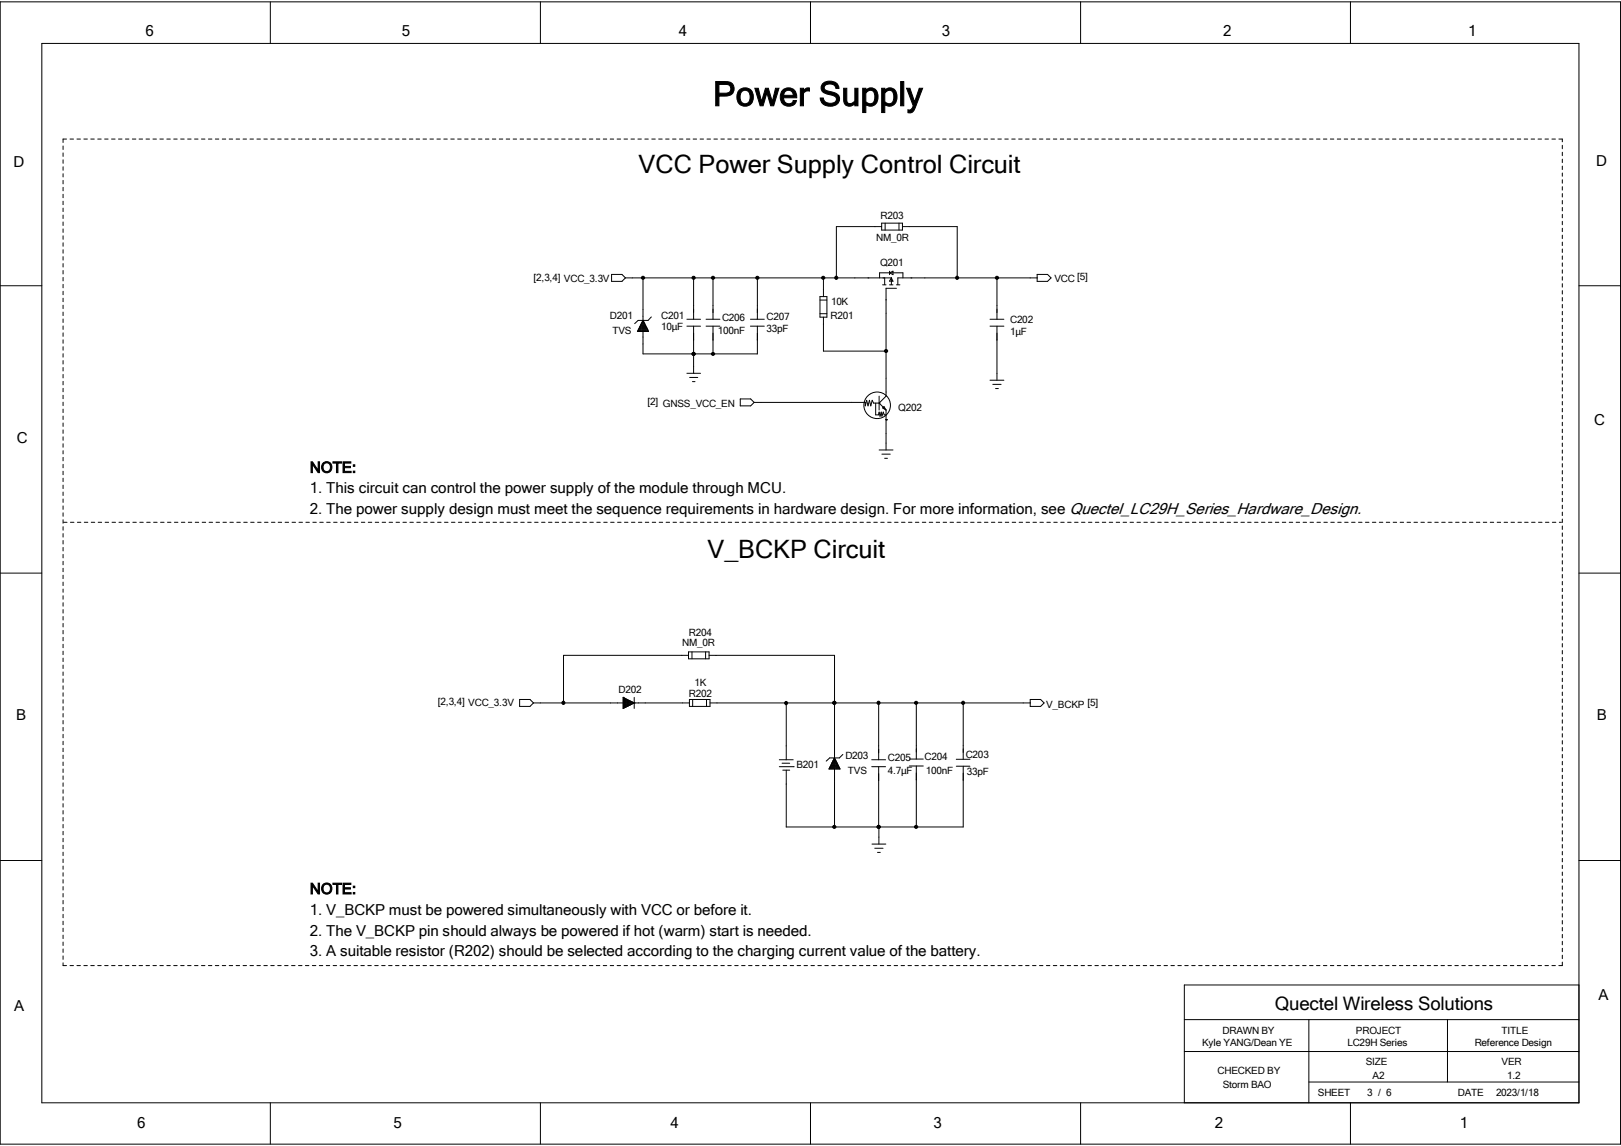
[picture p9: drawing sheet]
<svg xmlns="http://www.w3.org/2000/svg" width="297mm" height="210mm" viewBox="0 0 297 210" stroke-linecap="round" stroke-linejoin="round" font-family="sans-serif">
<g fill="none" stroke="#000" stroke-width=".18">
<path d="M0 .3h296.9v209.4h-296.9zM7.7 8h281.6v194.1h-281.6zM49.5 .3v7.7M99 .3v7.7M148.5 .3v7.7M198 .3v7.7M247.4 .3v7.7M11.6 26.8v.6M11.6 28v.7M11.6 29.3v.6M11.6 30.6v.6M11.6 31.8v.6"/>
<path d="M11.6 33.1v.6M11.6 34.3v.7M11.6 35.6v.6M11.6 36.9v.6M11.6 38.1v.7M11.6 39.4v.6M12.2 25.5h-.6v.6M12.8 25.5h.7M14.1 25.5h.6M15.4 25.5h.6M16.6 25.5h.7M17.9 25.5h.6"/>
<path d="M19.2 25.5h.6M20.4 25.5h.7M21.7 25.5h.7M23 25.5h.6M24.3 25.5h.6M25.5 25.5h.6M26.8 25.5h.6M28 25.5h.7M29.3 25.5h.6M30.6 25.5h.6M31.8 25.5h.7M33.1 25.5h.6"/>
<path d="M34.4 25.5h.6M35.6 25.5h.7M36.9 25.5h.6M38.2 25.5h.6M39.5 25.5h.6M40.7 25.5h.7M42 25.5h.6M43.3 25.5h.6M44.5 25.5h.7M45.8 25.5h.6M47.1 25.5h.6M48.3 25.5h.7"/>
<path d="M49.6 25.5h.6M50.9 25.5h.6M52.2 25.5h.6M53.4 25.5h.7M54.7 25.5h.6M56 25.5h.6M57.2 25.5h.7M58.5 25.5h.6M59.8 25.5h.6M61 25.5h.7M62.3 25.5h.6M63.6 25.5h.6"/>
<path d="M64.9 25.5h.6M66.1 25.5h.7M67.4 25.5h.6M68.7 25.5h.6M69.9 25.5h.7M71.2 25.5h.6M72.5 25.5h.6M73.7 25.5h.7M75 25.5h.6M76.2 25.5h.7M77.5 25.5h.6M78.8 25.5h.6"/>
<path d="M80.1 25.5h.6M81.3 25.5h.7M82.6 25.5h.6M83.9 25.5h.6M85.1 25.5h.7M86.4 25.5h.6M87.7 25.5h.6M88.9 25.5h.7M90.2 25.5h.6M91.5 25.5h.6M92.8 25.5h.6M94 25.5h.7"/>
<path d="M95.3 25.5h.6M96.6 25.5h.6M97.8 25.5h.7M99.1 25.5h.6M100.4 25.5h.6M101.6 25.5h.7M102.9 25.5h.6M104.2 25.5h.6M105.5 25.5h.6M106.7 25.5h.7M108 25.5h.6M109.3 25.5h.6"/>
<path d="M110.5 25.5h.7M111.8 25.5h.6M113.1 25.5h.6M114.3 25.5h.7M115.6 25.5h.6M116.9 25.5h.6M118.2 25.5h.6M119.4 25.5h.7M120.7 25.5h.6M122 25.5h.6M123.2 25.5h.7M124.5 25.5h.6"/>
<path d="M125.8 25.5h.6M127 25.5h.6M128.3 25.5h.6M129.5 25.5h.7M130.8 25.5h.6M132.1 25.5h.6M133.3 25.5h.7M134.6 25.5h.7M135.9 25.5h.6M137.2 25.5h.6M138.4 25.5h.7M139.7 25.5h.6"/>
<path d="M141 25.5h.6M142.2 25.5h.7M143.5 25.5h.6M144.8 25.5h.6M146.1 25.5h.6M147.3 25.5h.7M148.6 25.5h.6M149.9 25.5h.6M151.1 25.5h.7M152.4 25.5h.6M153.7 25.5h.6M154.9 25.5h.7"/>
<path d="M156.2 25.5h.6M157.5 25.5h.6M158.8 25.5h.6M160 25.5h.7M161.3 25.5h.6M162.6 25.5h.6M163.8 25.5h.7M165.1 25.5h.6M166.4 25.5h.6M167.6 25.5h.7M168.9 25.5h.6M170.2 25.5h.6"/>
<path d="M171.5 25.5h.6M172.7 25.5h.7M174 25.5h.6M175.3 25.5h.6M176.5 25.5h.7M177.8 25.5h.6M179 25.5h.7M180.3 25.5h.6M181.6 25.5h.6M182.8 25.5h.7M184.1 25.5h.6M185.4 25.5h.6"/>
<path d="M186.6 25.5h.7M187.9 25.5h.7M189.2 25.5h.6M190.5 25.5h.6M191.7 25.5h.7M193 25.5h.6M194.3 25.5h.6M195.5 25.5h.7M196.8 25.5h.6M198.1 25.5h.6M199.3 25.5h.7M200.6 25.5h.7"/>
<path d="M201.9 25.5h.6M203.1 25.5h.7M204.4 25.5h.6M205.7 25.5h.6M206.9 25.5h.7M208.2 25.5h.6M209.5 25.5h.6M210.7 25.5h.7M212 25.5h.6M213.3 25.5h.6M214.5 25.5h.7M215.8 25.5h.7"/>
<path d="M217.1 25.5h.6M218.4 25.5h.6M219.6 25.5h.7M220.9 25.5h.6M222.2 25.5h.6M223.4 25.5h.7M224.7 25.5h.6M226 25.5h.6M227.2 25.5h.7M228.5 25.5h.7M229.8 25.5h.6M231.1 25.5h.6"/>
<path d="M232.3 25.5h.7M233.6 25.5h.6M234.9 25.5h.6M236.1 25.5h.7M237.4 25.5h.6M238.7 25.5h.6M239.9 25.5h.7M241.2 25.5h.7M242.5 25.5h.6M243.8 25.5h.6M245 25.5h.7M246.3 25.5h.6"/>
<path d="M247.6 25.5h.6M248.8 25.5h.7M250.1 25.5h.6M251.4 25.5h.6M252.6 25.5h.7M253.9 25.5h.6M255.1 25.5h.7M256.4 25.5h.6M257.7 25.5h.6M259 25.5h.6M260.2 25.5h.7M261.5 25.5h.6"/>
<path d="M262.8 25.5h.6M264 25.5h.7M265.3 25.5h.6M266.6 25.5h.6M267.8 25.5h.7M269.1 25.5h.6M270.4 25.5h.6M271.7 25.5h.6M272.9 25.5h.7M274.2 25.5h.6M275.5 25.5h.6M276.7 25.5h.7"/>
<path d="M278 25.5h.6M279.3 25.5h.6M280.5 25.5h.7M281.8 25.5h.6M283.1 25.5h.6M284.4 25.5h.6M285.6 25.5h.7v.5M286.3 26.6v.7M286.3 27.9v.6M286.3 29.2v.6M286.3 30.4v.7M286.3 31.7v.6"/>
<path d="M286.3 32.9v.7M286.3 34.2v.6M286.3 35.5v.6M286.3 36.7v.7M286.3 38v.7M286.3 39.3v.6M0 52.4h7.7M11.6 40.7v.6M11.6 42v.6M11.6 43.2v.7M11.6 44.5v.6M11.6 45.8v.6"/>
<path d="M11.6 47v.7M11.6 48.3v.6M11.6 49.6v.6M11.6 50.8v.7M11.6 52.1v.6M11.6 53.4v.6M11.6 54.7v.6M11.6 55.9v.7M11.6 57.2v.6M11.6 58.5v.6M11.6 59.7v.7M112.1 50.3h1.9l.6 .6-.6 .7h-1.9z"/>
<path d="M114.6 50.9h48.7M117.2 59.9h1.2M117.3 59.8v.9M117.3 59.8h1.1M117.4 59.6h.9M117.4 59.4v1.3M117.5 59.4h.7M117.6 59.2h.5M117.8 58.9h.1M117.8 58.7h.1M117.8 50.9v14h21v-5.1M117.8 58.7l1 2h-2z"/>
<path d="M118 59v1.7M118 59.1h-.4v1.6M118.2 59.4v1.3M118.3 59.7v1M119.3 58.1l-.6 .6h-1.8l-.6 .6M125.9 58.5h2.5M125.9 59.8h2.5M127.1 50.9v7.6M127.1 59.8v8.6M129.4 58.5h2.5M129.4 59.8h2.5M130.6 50.9v7.6"/>
<path d="M130.6 59.8v5.1M137.5 58.5h2.5M137.5 59.8h2.5M138.8 50.9v7.6M150.2 54.4h1.3v3.7h-1.3zM150.2 55h1.3M150.2 57.5h1.3M150.9 50.9v3.5M150.9 58.1v6.2h11.4M161.2 50.9v-.9h4.2v.9M161.5 40.9h3.9v1.3h-3.9zM161.5 41.5h-8.3v9.4"/>
<path d="M161.7 52.2h.6M162.1 50.9v1.3M162.2 40.9v1.3M163 49.7v.6M163 50l.6-.3v.6zM163 52.2h.6M163.3 50.9l.3 .7M163.3 50.9v1.3M163.3 50.9l-.3 .6h.6M164.3 52.8h-2v19.8l-1.2 1.3M164.3 52.2h.6M164.7 40.9v1.3"/>
<path d="M165.4 41.5h10v9.4M181.4 58.5h2.5M181.4 59.8h2.5M182.7 50.9v7.6M182.7 59.8v9.9M190 50.3h1.9l.7 .6-.7 .7h-1.9zM190 50.9h-25.5v1.3M286.3 40.6v.6M286.3 41.8v.7M286.3 43.1v.6M286.3 44.4v.6M286.3 45.6v.7"/>
<path d="M286.3 46.9v.6M286.3 48.2v.6M286.3 49.4v.7M286.3 50.7v.7M286.3 52v.6M286.3 53.3v.6M286.3 54.5v.7M286.3 55.8v.6M286.3 57.1v.6M286.3 58.3v.7M286.3 59.6v.6M289.3 52.4h7.6"/>
<path d="M11.6 61v.6M11.6 62.3v.6M11.6 63.5v.7M11.6 64.8v.6M11.6 66.1v.6M11.6 67.4v.6M11.6 68.6v.7M11.6 69.9v.6M11.6 71.2v.6M11.6 72.4v.7M11.6 73.7v.6M11.6 75v.6"/>
<path d="M11.6 76.2v.7M11.6 77.5v.6M11.6 78.8v.6M116.9 60.7h1.9M117.1 60.3h1.5M117.1 60.2v.5M117.1 60.1h1.4M118.5 60.1v.6M118.7 60.5h-1.8v.2M118.7 60.4v.3M125.9 68.4h2.5M126.4 69.2h1.4"/>
<path d="M126.9 69.9h.4M127.1 64.9h.1M135.6 73.1h1.9l.7 .6-.7 .7h-1.9zM138.2 73.7h20.3v.7l.3-1 .2 1 .3-1 .3 1 .2-1 .3 .5h1M160.4 73.9v2.1h.6l.1-.5 .1 .8 .3-.8 .1 .7M161.1 73.9h.1M161.1 72.6v2.5M161.1 73.9l1.2 1.2M161.7 74.8l.3-.3 .3 .6zM162.3 76.9h.1M162.3 76h-.3l-.2-.5-.2 .8M162.3 75.1v7.4"/>
<path d="M181.4 69.7h2.5M181.9 70.4h1.5M182.4 71.2h.5M286.3 60.9v.6M286.3 62.1v.7M286.3 63.4v.7M286.3 64.7v.6M286.3 66v.6M286.3 67.2v.7M286.3 68.5v.6M286.3 69.8v.6M286.3 71v.7"/>
<path d="M286.3 72.3v.6M286.3 73.6v.6M286.3 74.8v.7M286.3 76.1v.7M286.3 77.4v.6M286.3 78.7v.6M286.3 79.9v.7M11.6 80.1v.6M11.6 81.3v.7M11.6 82.6v.6M11.6 83.8v.7M11.6 85.1v.6"/>
<path d="M11.6 86.4v.6M11.6 87.6v.7M11.6 88.9v.6M11.6 90.2v.6M11.6 91.4v.7M11.6 92.7v.6M11.6 94v.6M11.6 95.2v.7M11.6 96.5v.7M11.6 97.8v.6M11.6 99.1v.6M11.6 95.7h.7"/>
<path d="M12.9 95.7h.6M14.2 95.7h.6M15.5 95.7h.6M16.7 95.7h.7M18 95.7h.6M19.3 95.7h.6M20.5 95.7h.7M21.8 95.7h.6M23.1 95.7h.6M24.3 95.7h.7M25.6 95.7h.6M26.9 95.7h.6"/>
<path d="M28.2 95.7h.6M29.4 95.7h.7M30.7 95.7h.6M32 95.7h.6M33.2 95.7h.7M34.5 95.7h.6M35.8 95.7h.6M37 95.7h.7M38.3 95.7h.6M39.6 95.7h.6M40.9 95.7h.6M42.1 95.7h.7"/>
<path d="M43.4 95.7h.6M44.7 95.7h.6M45.9 95.7h.7M47.2 95.7h.6M48.5 95.7h.6M49.7 95.7h.7M51 95.7h.6M52.2 95.7h.7M53.5 95.7h.6M54.8 95.7h.6M56 95.7h.7M57.3 95.7h.7"/>
<path d="M58.6 95.7h.6M59.9 95.7h.6M61.1 95.7h.7M62.4 95.7h.6M63.7 95.7h.6M64.9 95.7h.7M66.2 95.7h.6M67.5 95.7h.6M68.7 95.7h.7M70 95.7h.7M71.3 95.7h.6M72.6 95.7h.6"/>
<path d="M73.8 95.7h.7M75.1 95.7h.6M76.4 95.7h.6M77.6 95.7h.7M78.9 95.7h.6M80.2 95.7h.6M81.4 95.7h.7M82.7 95.7h.7M84 95.7h.6M85.3 95.7h.6M86.5 95.7h.7M87.8 95.7h.6"/>
<path d="M89.1 95.7h.6M90.3 95.7h.7M91.6 95.7h.6M92.9 95.7h.6M94.1 95.7h.7M95.4 95.7h.7M96.7 95.7h.6M98 95.7h.6M99.2 95.7h.7M100.5 95.7h.6M101.7 95.7h.7M103 95.7h.6"/>
<path d="M104.3 95.7h.6M105.5 95.7h.7M106.8 95.7h.6M108.1 95.7h.6M109.3 95.7h.7M110.6 95.7h.7M111.9 95.7h.6M113.2 95.7h.6M114.4 95.7h.7M115.7 95.7h.6M117 95.7h.6M118.2 95.7h.7"/>
<path d="M119.5 95.7h.6M120.8 95.7h.6M122 95.7h.7M123.3 95.7h.7M124.6 95.7h.6M125.9 95.7h.6M127.1 95.7h.6M128.4 95.7h.6M129.6 95.7h.7M130.9 95.7h.6M132.2 95.7h.6M133.4 95.7h.7"/>
<path d="M134.7 95.7h.6M136 95.7h.6M137.2 95.7h.7M138.5 95.7h.6M139.8 95.7h.6M141.1 95.7h.6M142.3 95.7h.7M143.6 95.7h.6M144.9 95.7h.6M146.1 95.7h.7M147.4 95.7h.6M148.7 95.7h.7"/>
<path d="M150 95.7h.6M151.3 95.7h.6M152.5 95.7h.6M153.8 95.7h.6M155 95.7h.7M156.3 95.7h.6M157.6 95.7h.6M158.8 95.7h.7M160.1 95.7h.6M161.1 82.5h2.5M161.4 95.7h.6M161.6 83.2h1.5"/>
<path d="M162.1 84h.5M162.6 95.7h.7M163.9 95.7h.6M165.2 95.7h.6M166.5 95.7h.6M167.7 95.7h.7M169 95.7h.6M170.3 95.7h.6M171.5 95.7h.7M172.8 95.7h.6M174.1 95.7h.6M175.3 95.7h.7"/>
<path d="M176.6 95.7h.6M177.8 95.7h.7M179.1 95.7h.6M180.4 95.7h.6M181.7 95.7h.6M182.9 95.7h.7M184.2 95.7h.6M185.5 95.7h.6M186.7 95.7h.7M188 95.7h.6M189.3 95.7h.6M190.5 95.7h.7"/>
<path d="M191.8 95.7h.6M193.1 95.7h.6M194.4 95.7h.6M195.6 95.7h.7M196.9 95.7h.6M198.2 95.7h.6M199.4 95.7h.7M200.7 95.7h.6M202 95.7h.6M203.2 95.7h.7M204.5 95.7h.6M205.8 95.7h.6"/>
<path d="M207.1 95.7h.6M208.3 95.7h.7M209.6 95.7h.6M210.9 95.7h.6M212.1 95.7h.7M213.4 95.7h.6M214.7 95.7h.6M215.9 95.7h.7M217.2 95.7h.6M218.5 95.7h.6M219.8 95.7h.6M221 95.7h.7"/>
<path d="M222.3 95.7h.6M223.6 95.7h.6M224.8 95.7h.7M226.1 95.7h.6M227.4 95.7h.6M228.6 95.7h.6M229.9 95.7h.6M231.1 95.7h.7M232.4 95.7h.6M233.7 95.7h.6M234.9 95.7h.7M236.2 95.7h.7"/>
<path d="M237.5 95.7h.6M238.8 95.7h.6M240 95.7h.7M241.3 95.7h.6M242.6 95.7h.6M243.8 95.7h.7M245.1 95.7h.6M246.4 95.7h.6M247.6 95.7h.7M248.9 95.7h.7M250.2 95.7h.6M251.5 95.7h.6"/>
<path d="M252.7 95.7h.7M254 95.7h.6M255.3 95.7h.6M256.5 95.7h.7M257.8 95.7h.6M259.1 95.7h.6M260.3 95.7h.7M261.6 95.7h.7M262.9 95.7h.6M264.2 95.7h.6M265.4 95.7h.7M266.7 95.7h.6"/>
<path d="M268 95.7h.6M269.2 95.7h.7M270.5 95.7h.6M271.8 95.7h.6M273 95.7h.7M274.3 95.7h.7M275.6 95.7h.6M276.9 95.7h.6M278.1 95.7h.7M279.4 95.7h.6M280.6 95.7h.7M281.9 95.7h.6"/>
<path d="M283.2 95.7h.6M284.4 95.7h.7M285.7 95.7h.4M286.3 81.2v.6M286.3 82.5v.6M286.3 83.7v.6M286.3 85v.6M286.3 86.2v.7M286.3 87.5v.6M286.3 88.8v.6M286.3 90v.7M286.3 91.3v.6"/>
<path d="M286.3 92.6v.6M286.3 93.9v.6M286.3 95.1v.7M286.3 96.4v.6M286.3 97.7v.6M286.3 98.9v.7M0 105h7.7M11.6 100.3v.7M11.6 101.6v.6M11.6 102.9v.6M11.6 104.1v.7M11.6 105.4v.6"/>
<path d="M11.6 106.7v.6M11.6 107.9v.6M11.6 109.2v.6M11.6 110.4v.7M11.6 111.7v.7M11.6 113v.6M11.6 114.3v.6M11.6 115.5v.7M11.6 116.8v.6M11.6 118.1v.6M11.6 119.3v.7M126.2 119.5h3.7v1.2h-3.7z"/>
<path d="M126.8 119.5v1.2M129.3 119.5v1.2M286.3 100.2v.6M286.3 101.5v.6M286.3 102.7v.7M286.3 104v.6M286.3 105.3v.6M286.3 106.6v.6M286.3 107.8v.6M286.3 109.1v.6M286.3 110.3v.7M286.3 111.6v.6"/>
<path d="M286.3 112.9v.6M286.3 114.1v.7M286.3 115.4v.6M286.3 116.7v.6M286.3 117.9v.7M286.3 119.2v.6M289.3 105h7.6M11.6 120.6v.6M11.6 121.9v.6M11.6 123.1v.7M11.6 124.4v.7M11.6 125.7v.6"/>
<path d="M11.6 127v.6M11.6 128.2v.7M11.6 129.5v.6M11.6 130.8v.6M11.6 132v.7M11.6 133.3v.6M11.6 134.6v.6M11.6 135.8v.7M11.6 137.1v.7M11.6 138.4v.6M11.6 139.7v.6M95.2 128.2h1.9l.6 .6-.6 .7h-1.9z"/>
<path d="M97.7 128.8h16.5M114.2 127.8h.1M114.2 128.2h.7M114.2 127.8v2l2-1M114.2 127.8l2 1M114.2 129.8h.1M114.2 129.6h.5M114.2 129.4h.9M114.2 129.2h1.2M114.2 129.1h1.6M114.2 128.9h2M114.2 128.7h1.8"/>
<path d="M114.2 128.5h1.4M114.2 128.4h1M114.2 128h.3M114.3 127.8v2M114.4 127.9v1.8M114.6 128.1v1.5M114.8 128.1v1.4M115 128.2v1.3M115.1 128.3v1.1M115.3 128.4v.8M115.5 128.5v.7M115.7 128.6v.5"/>
<path d="M115.9 128.7v.3M116 128.7v.2M116.2 128.8h10.1M116.2 128.8h.1M116.2 127.8v2M126.2 120.1h-22.9v8.7M126.3 128.2h3.8v1.3h-3.8zM126.9 128.2v1.3M129.5 128.2v1.3M129.9 120.1h23v18.8M130.1 128.8h58.7M142.8 139.2h2.5"/>
<path d="M143.3 139.9h1.4M144.1 128.8v10.4M144.1 128.8v.1M152.4 139.9h1M152.4 139.7v1.2M152.5 139.7h.8M152.6 139.5h.6M152.6 139.4v1.5M152.7 139.4h.4M152.8 139.1h.2M152.8 139v1.9M152.8 139h.2"/>
<path d="M152.9 128.8h.1M152.9 138.9l1 2h-2zM153 139v1.9M153.2 139.4v1.5M153.3 139.7v1.2M154.4 138.3l-.6 .6h-1.8l-.6 .6M159.7 139.2h2.6M161 128.8v10.4M166.6 139.1h2.6M167.9 128.8v10.3M175.2 139.1h2.5M176.5 128.8v10.3"/>
<path d="M188.8 128.2h1.9l.6 .6-.6 .7h-1.9zM286.3 120.5v.6M286.3 121.8v.6M286.3 123v.7M286.3 124.3v.6M286.3 125.6v.6M286.3 126.8v.7M286.3 128.1v.6M286.3 129.4v.6M286.3 130.6v.7M286.3 131.9v.6M286.3 133.2v.6"/>
<path d="M286.3 134.5v.6M286.3 135.7v.7M286.3 137v.6M286.3 138.3v.6M286.3 139.5v.7M0 157.7h7.7M11.6 140.9v.7M11.6 142.2v.6M11.6 143.5v.6M11.6 144.7v.7M11.6 146v.6M11.6 147.3v.6"/>
<path d="M11.6 148.5v.7M11.6 149.8v.7M11.6 151.1v.6M11.6 152.4v.6M11.6 153.6v.7M11.6 154.9v.6M11.6 156.2v.6M11.6 157.4v.7M11.6 158.7v.6M11.6 159.9v.7M142.8 140.5h2.5M143.4 141.1h1.3"/>
<path d="M145.3 140.5h.1M151.9 140.8v.1M152 140.8h1.8M152.1 140.6h1.6M152.1 140.5v.4M152.1 140.4h1.6M152.3 140.3h1.2M152.3 140.1v.8M152.3 140h1.2M152.9 140.9v10.7M153.5 140.1v.8M153.7 140.5v.4"/>
<path d="M153.8 140.8v.1M159.7 140.5h2.6M159.8 154.7h2.5M160.3 155.4h1.5M160.8 156.2h.5M161 140.5v11.1M161 151.6h.1M161 151.6v3.1M166.6 140.4h2.6M167.9 140.4v11.2M175.2 140.4h2.5M176.5 140.4v11.2h-32.4v-10.5"/>
<path d="M286.3 140.8v.6M286.3 142.1v.6M286.3 143.3v.7M286.3 144.6v.6M286.3 145.9v.6M286.3 147.2v.6M286.3 148.4v.7M286.3 149.7v.6M286.3 151v.6M286.3 152.2v.7M286.3 153.5v.6M286.3 154.8v.6"/>
<path d="M286.3 156v.7M286.3 157.3v.6M286.3 158.6v.6M286.3 159.8v.6M289.3 157.7h7.6M11.6 161.2v.6M11.6 162.5v.6M11.6 163.7v.7M11.6 165v.7M11.6 166.3v.6M11.6 167.6v.6M11.6 168.8v.7"/>
<path d="M11.6 170.1v.6M11.6 171.4v.6M11.6 172.6v.7M11.6 173.9v.6M11.6 175.2v.6M11.6 176.4v.6h.6M12.8 177h.7M14.1 177h.6M15.4 177h.6M16.6 177h.7M17.9 177h.6M19.2 177h.6"/>
<path d="M20.4 177h.7M21.7 177h.7M23 177h.6M24.3 177h.6M25.5 177h.6M26.8 177h.6M28 177h.7M29.3 177h.6M30.6 177h.6M31.8 177h.7M33.1 177h.6M34.4 177h.6"/>
<path d="M35.6 177h.7M36.9 177h.6M38.2 177h.6M39.5 177h.6M40.7 177h.7M42 177h.6M43.3 177h.6M44.5 177h.7M45.8 177h.6M47.1 177h.6M48.3 177h.7M49.6 177h.6"/>
<path d="M50.9 177h.6M52.2 177h.6M53.4 177h.7M54.7 177h.6M56 177h.6M57.2 177h.7M58.5 177h.6M59.8 177h.6M61 177h.7M62.3 177h.6M63.6 177h.6M64.9 177h.6"/>
<path d="M66.1 177h.7M67.4 177h.6M68.7 177h.6M69.9 177h.7M71.2 177h.6M72.5 177h.6M73.7 177h.7M75 177h.6M76.2 177h.7M77.5 177h.6M78.8 177h.6M80.1 177h.6"/>
<path d="M81.3 177h.7M82.6 177h.6M83.9 177h.6M85.1 177h.7M86.4 177h.6M87.7 177h.6M88.9 177h.7M90.2 177h.6M91.5 177h.6M92.8 177h.6M94 177h.7M95.3 177h.6"/>
<path d="M96.6 177h.6M97.8 177h.7M99.1 177h.6M100.4 177h.6M101.6 177h.7M102.9 177h.6M104.2 177h.6M105.5 177h.6M106.7 177h.7M108 177h.6M109.3 177h.6M110.5 177h.7"/>
<path d="M111.8 177h.6M113.1 177h.6M114.3 177h.7M115.6 177h.6M116.9 177h.6M118.2 177h.6M119.4 177h.7M120.7 177h.6M122 177h.6M123.2 177h.7M124.5 177h.6M125.8 177h.6"/>
<path d="M127 177h.6M128.3 177h.6M129.5 177h.7M130.8 177h.6M132.1 177h.6M133.3 177h.7M134.6 177h.7M135.9 177h.6M137.2 177h.6M138.4 177h.7M139.7 177h.6M141 177h.6"/>
<path d="M142.2 177h.7M143.5 177h.6M144.8 177h.6M146 177h.7M147.3 177h.7M148.6 177h.6M149.9 177h.6M151.1 177h.7M152.4 177h.6M153.7 177h.6M154.9 177h.7M156.2 177h.6"/>
<path d="M157.5 177h.6M158.7 177h.7M160 177h.7M161.3 177h.6M162.6 177h.6M163.8 177h.7M165.1 177h.6M166.4 177h.6M167.6 177h.7M168.9 177h.6M170.2 177h.6M171.4 177h.7"/>
<path d="M172.7 177h.7M174 177h.6M175.3 177h.6M176.5 177h.7M177.8 177h.6M179 177h.7M180.3 177h.6M181.6 177h.6M182.8 177h.7M184.1 177h.6M185.4 177h.6M186.6 177h.7"/>
<path d="M187.9 177h.7M189.2 177h.6M190.5 177h.6M191.7 177h.7M193 177h.6M194.3 177h.6M195.5 177h.7M196.8 177h.6M198.1 177h.6M199.3 177h.7M200.6 177h.7M201.9 177h.6"/>
<path d="M203.1 177h.7M204.4 177h.6M205.7 177h.6M206.9 177h.7M208.2 177h.6M209.5 177h.6M210.7 177h.7M212 177h.6M213.3 177h.6M214.5 177h.7M215.8 177h.7M217.1 177h.6"/>
<path d="M218.4 177h.6M219.6 177h.7M220.9 177h.6M222.2 177h.6M223.4 177h.7M224.7 177h.6M226 177h.6M227.2 177h.7M228.5 177h.7M229.8 177h.6M231.1 177h.6M232.3 177h.7"/>
<path d="M233.6 177h.6M234.9 177h.6M236.1 177h.7M237.4 177h.6M238.7 177h.6M239.9 177h.7M241.2 177h.7M242.5 177h.6M243.8 177h.6M245 177h.7M246.3 177h.6M247.6 177h.6"/>
<path d="M248.8 177h.7M250.1 177h.6M251.4 177h.6M252.6 177h.7M253.9 177h.6M255.1 177h.7M256.4 177h.6M257.7 177h.6M259 177h.6M260.2 177h.7M261.5 177h.6M262.8 177h.6"/>
<path d="M264 177h.7M265.3 177h.6M266.6 177h.6M267.8 177h.7M269.1 177h.6M270.4 177h.6M271.7 177h.6M272.9 177h.7M274.2 177h.6M275.5 177h.6M276.7 177h.7M278 177h.6"/>
<path d="M279.3 177h.6M280.5 177h.7M281.8 177h.6M283.1 177h.6M284.4 177h.6M286.3 176.3v.7h-.7M286.3 161.1v.6M286.3 162.3v.7M286.3 163.6v.7M286.3 164.9v.6M286.3 166.2v.6M286.3 167.4v.7"/>
<path d="M286.3 168.7v.6M286.3 170v.6M286.3 171.2v.7M286.3 172.5v.6M286.3 173.8v.6M286.3 175v.7M217 192.7h72.3M217 186.9h72.3M239.8 198.3h49.5M239.8 186.9v15.2M265.2 186.9v11.4M289.3 180.5h-72.3v21.6"/>
<path d="M49.5 202.1v7.6M99 202.1v7.6M148.5 202.1v7.6M198 202.1v7.6M247.4 202.1v7.6"/>
<circle cx="160.7" cy="74.3" r="2.43"/>
</g>
<g fill="#000" stroke="#000" stroke-width=".18">
<circle cx="117.8" cy="50.9" r=".29"/>
<circle cx="127.1" cy="50.9" r=".29"/>
<circle cx="130.7" cy="50.9" r=".29"/>
<circle cx="138.8" cy="50.9" r=".29"/>
<circle cx="150.8" cy="50.9" r=".29"/>
<circle cx="153.2" cy="50.9" r=".29"/>
<circle cx="175.4" cy="50.9" r=".29"/>
<circle cx="182.7" cy="50.9" r=".29"/>
<circle cx="127.1" cy="64.9" r=".29"/>
<circle cx="130.7" cy="64.9" r=".29"/>
<circle cx="162.4" cy="64.3" r=".29"/>
<circle cx="103.2" cy="128.8" r=".29"/>
<circle cx="144" cy="128.8" r=".29"/>
<circle cx="152.9" cy="128.8" r=".29"/>
<circle cx="161" cy="128.8" r=".29"/>
<circle cx="167.9" cy="128.8" r=".29"/>
<circle cx="176.5" cy="128.8" r=".29"/>
<circle cx="152.9" cy="151.5" r=".29"/>
<circle cx="161" cy="151.5" r=".29"/>
<circle cx="167.9" cy="151.5" r=".29"/>
</g>
<text font-size="6.2" x="130.6" y="19.4">Power Supply</text>
<g font-size="4.6">
<text x="117" y="31.6">VCC Power Supply Control Circuit</text>
<text x="129.6" y="102.3">V_BCKP Circuit</text>
</g>
<text font-size="3.4" x="233.6" y="185.1">Quectel Wireless Solutions</text>
<g font-size="2.8">
<text x="26.7" y="6.7">6</text>
<text x="73.6" y="6.7">5</text>
<text x="124.4" y="6.7">4</text>
<text x="172.6" y="6.7">3</text>
<text x="224.1" y="6.7">2</text>
<text x="269" y="6.7">1</text>
<text x="2.5" y="30.6">D</text>
<text x="292.5" y="30.4">D</text>
<text x="292.1" y="77.9">C</text>
<text x="3.1" y="81.2">C</text>
<text x="56.8" y="86.6">NOTE:</text>
<text x="56.7" y="90.4">1. This circuit can control the power supply of the module through MCU.</text>
<text x="56.7" y="94.2">2. The power supply design must meet the sequence requirements in hardware design. For more information, see Quectel_LC29H_Series_Hardware_Design.</text>
<text x="3" y="131.9">B</text>
<text x="292.6" y="131.9">B</text>
<text x="56.8" y="163.8">NOTE:</text>
<text x="56.8" y="167.6">1. V_BCKP must be powered simultaneously with VCC or before it.</text>
<text x="56.8" y="171.5">2. The V_BCKP pin should always be powered if hot (warm) start is needed.</text>
<text x="56.8" y="175.3">3. A suitable resistor (R202) should be selected according to the charging current value of the battery.</text>
<text x="2.6" y="185.3">A</text>
<text x="292.9" y="183.2">A</text>
<text x="25.1" y="206.6">6</text>
<text x="72.1" y="206.6">5</text>
<text x="122.9" y="206.6">4</text>
<text x="171.1" y="206.6">3</text>
<text x="222.6" y="206.6">2</text>
<text x="267.5" y="206.6">1</text>
</g>
<g font-size="1.8">
<text x="161.3" y="40.1">R203</text>
<text x="160.5" y="44.2">NM_0R</text>
<text x="97.7" y="51.4">[2,3,4] VCC_3.3V</text>
<text x="161.2" y="48.7">Q201</text>
<text x="193.2" y="51.7">VCC [5]</text>
<text x="111.8" y="58.5">D201</text>
<text x="121.2" y="58.5">C201</text>
<text x="132.3" y="58.8">C206</text>
<text x="140.5" y="58.7">C207</text>
<text x="152.2" y="58.4">R201</text>
<text x="152.3" y="56">10K</text>
<text x="185.1" y="59.3">C202</text>
<text x="112.2" y="61.3">TVS</text>
<text x="121.2" y="60.5">10μF</text>
<text x="131.5" y="61.2">100nF</text>
<text x="140.5" y="60.9">33pF</text>
<text x="185.1" y="61.3">1μF</text>
<text x="118.6" y="74.3">[2] GNSS_VCC_EN</text>
<text x="164.6" y="75.3">Q202</text>
<text x="125" y="118.4">NM_0R</text>
<text x="126.2" y="116.5">R204</text>
<text x="127.3" y="125.6">1K</text>
<text x="80.2" y="129.2">[2,3,4] VCC_3.3V</text>
<text x="113.3" y="126.9">D202</text>
<text x="126.2" y="127.8">R202</text>
<text x="191.7" y="129.7">V_BCKP [5]</text>
<text x="145.9" y="140.7">B201</text>
<text x="154.9" y="139.1">D203</text>
<text x="155.4" y="141.9">TVS</text>
<text x="162.7" y="139.5">C205</text>
<text x="162.7" y="141.8">4.7μF</text>
<text x="169.4" y="139.4">C204</text>
<text x="169.6" y="141.8">100nF</text>
<text x="177" y="138.9">C203</text>
<text x="177.2" y="142">33pF</text>
<text x="220.3" y="191.7">Kyle YANG/Dean YE</text>
<text x="224" y="189.4">DRAWN BY</text>
<text x="246.9" y="191.7">LC29H Series</text>
<text x="248.5" y="189.4">PROJECT</text>
<text x="270.2" y="191.7">Reference Design</text>
<text x="275.1" y="189.4">TITLE</text>
<text x="223.1" y="196.8">CHECKED BY</text>
<text x="250.2" y="195.2">SIZE</text>
<text x="251.5" y="197.7">A2</text>
<text x="275.1" y="195.2">VER</text>
<text x="276.1" y="197.7">1.2</text>
<text x="224" y="199.3">Storm BAO</text>
<text x="241.5" y="200.8">SHEET</text>
<text x="250.5" y="200.8">3 / 6</text>
<text x="267.1" y="200.8">DATE</text>
<text x="274.1" y="200.8">2023/1/18</text>
</g>
</svg>
